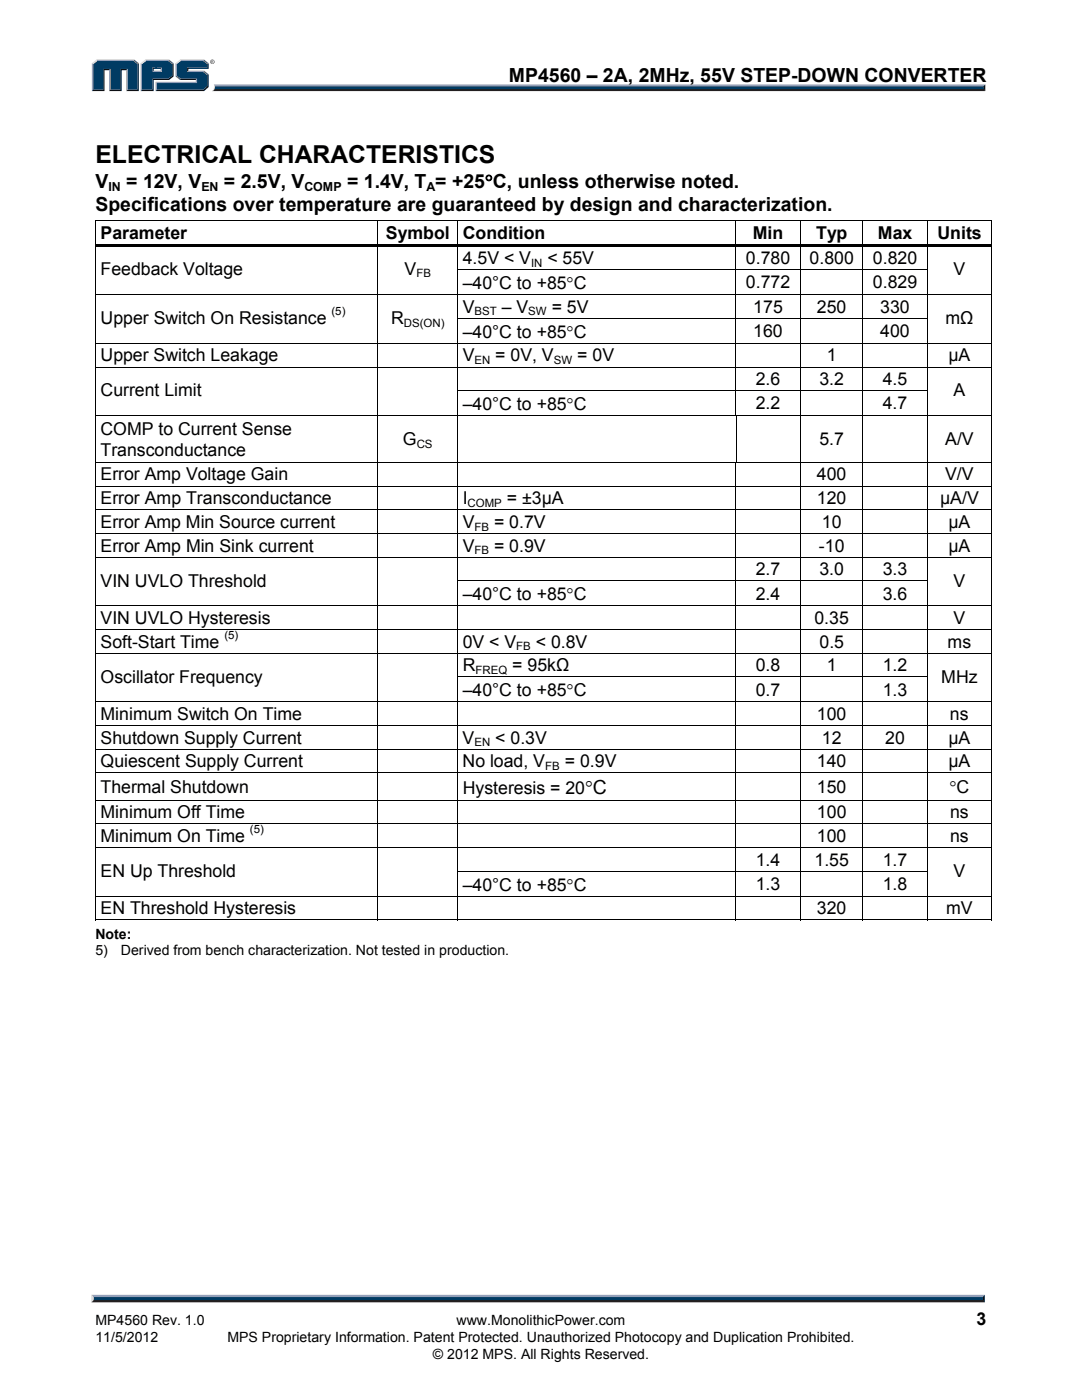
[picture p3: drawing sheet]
<svg xmlns="http://www.w3.org/2000/svg" width="216mm" height="279mm" viewBox="0 0 216 279" stroke-linecap="round" stroke-linejoin="round" font-family="sans-serif">
<path d="M18.7 259.2h177.4l.4 .7h-178.3z" fill="#231f20"/>
<path d="M18.3 258.4h178.2l-.4 .8h-177.4z" fill="#94a0b9"/>
<path d="M196.5 258.4v1.5l-.4-.4v-.6z" fill="#001339"/>
<path d="M18.7 258.9h177.4v.6h-177.4z" fill="#003b63"/>
<path d="M18.2 258.4l.5 .5v.5l-.5 .5z" fill="#dcddde"/>
<path d="M42.7 16.9h153.9l-.4 .6h-153.4z" fill="#94a0b9"/>
<path d="M42.8 17.5h153.4l.4 .7h-154.3l.4-.3z" fill="#231f20"/>
<path d="M196.2 17.3l.4-.4v1.3l-.4-.4z" fill="#001339"/>
<path d="M42.9 17.3h153.3v.5h-153.4z" fill="#003b63"/>
<path d="M42.7 16.9l.2 .5a.79 .79 0 0 1-.6 .8l.1-.1a1.24 1.24 0 0 0 .3-1.2z" fill="#dcddde"/>
<path d="M30.4 14.4l.3-.3h1.3l.3 .3z" fill="#94a0b9"/>
<g fill="#003b63">
<path d="M18.6 12.8l.8-.6h7.2l.8 .6v5.1h-2v-4.1h-1.4v4.1h-2v-4.1h-1.4v4.1h-2z"/>
<path d="M28.3 12.8l.8-.6h2.2v1.3h-.9v.9h1.9v-.9h-1.3v-1.3h2.6l.8 .6v2.3l-.8 .6h-3.2v2.2h-2.1z"/>
<path d="M31.3 16.6h8v-.9h-3.2l-.9-.6v-2.3l.9-.6h4.4l.9 .6v.7h-4.1v.9h3.2l.9 .6v2.2l-.9 .7h-9.2z"/>
</g>
<path d="M35.9 12h4.8" fill="none" stroke="#94a0b9" stroke-width=".27"/>
<path d="M35 12.6l.9-.7 .2 .3-.8 .6z" fill="#dcddde"/>
<path d="M35.1 12.6v2.7" fill="none" stroke="#94a0b9" stroke-width=".27"/>
<path d="M35 15.3l.3-.2 .8 .6-.2 .3z" fill="#547194"/>
<path d="M35.9 15.8h3.4" fill="none" stroke="#001339" stroke-width=".27"/>
<g fill="#94a0b9">
<path d="M31 16.3h8.1v-.3l.2-.3v.9h-8z"/>
<path d="M31 16.3l.3 .3v1.3l-.3 .3z"/>
</g>
<path d="M37.3 13.5h4.1v-.7l.2-.2v1.2h-4v.3l-.3 .3z" fill="#001339"/>
<path d="M37.3 14.2h3.4" fill="none" stroke="#94a0b9" stroke-width=".27"/>
<path d="M40.7 14.1l.9 .7-.2 .2-.9-.6z" fill="#547194"/>
<g fill="#001339">
<path d="M31 18.2l.3-.3h9.2l.9-.7v-2.2l.2-.2v2.6l-.9 .8z"/>
<path d="M30.4 15.7h3.2l.8-.6v-2.3l.2-.2v2.7l-.9 .7h-3v2.2h-2.6l.2-.3h2.1z"/>
</g>
<path d="M33.7 11.9l.9 .7-.2 .2-.8-.6z" fill="#547194"/>
<path d="M29 12h4.7" fill="none" stroke="#94a0b9" stroke-width=".27"/>
<path d="M28.1 12.6l.9-.7 .1 .3-.8 .6z" fill="#dcddde"/>
<path d="M28.2 12.6v5.6" fill="none" stroke="#94a0b9" stroke-width=".27"/>
<path d="M32 13.8l.3-.3v.9l-.3-.3z" fill="#94a0b9"/>
<g fill="#001339">
<path d="M30.4 13.5h1.9l-.3 .3h-1.3v.3l-.3 .3z"/>
<path d="M27.4 12.8l.3-.2v5.6h-2.5l.2-.3h2z"/>
</g>
<path d="M26.8 11.9l.9 .7-.3 .2-.8-.6z" fill="#547194"/>
<path d="M19.2 12h7.6" fill="none" stroke="#94a0b9" stroke-width=".27"/>
<path d="M18.3 12.6l.9-.7 .2 .3-.8 .6z" fill="#dcddde"/>
<path d="M18.5 12.6v5.6" fill="none" stroke="#94a0b9" stroke-width=".27"/>
<path d="M20.6 13.8h1.4l-.2 .2h-.9v4.2h-2.6l.3-.3h2z" fill="#001339"/>
<path d="M21.9 13.8v4.4" fill="none" stroke="#94a0b9" stroke-width=".27"/>
<path d="M24 13.8h1.4l-.2 .2h-.9v4.2h-2.5l.2-.3h2z" fill="#001339"/>
<path d="M25.3 13.8v4.4" fill="none" stroke="#94a0b9" stroke-width=".27"/>
<path d="M40.7 11.9l.9 .7-.2 .2-.9-.6z" fill="#547194"/>
<path d="M41.9 12.3a.45 .45 0 0 1 .9 0 .45 .45 0 0 1-.9 0zM42 12.3a.37 .37 0 0 0 .7 0 .37 .37 0 0 0-.7 0zM42.2 12.1l.3 .1 .1 .4-.3-.2-.1 .2zM42.3 12.2v.1h.1z" fill="#231f20"/>
<g fill="#000">
<path d="M19 43.9h.1v.4h-.1zM19 48.7h.1v.7h-.1zM19 53.7h.1v.5h-.1zM19 58.7h.1v.5h-.1zM19.1 48.7h56.2v.5h-56.2zM75.3 43.9h.2v.4h-.2zM75.3 49.2h.2v.2h-.2zM75.3 48.7h15.9v.5h-15.9zM75.3 53.7h.2v.5h-.2zM75.3 58.7h.2v.5h-.2zM91.2 43.9h.2v.4h-.2zM91.2 49.2h.2v.2h-.2z"/>
<path d="M91.2 48.7h55.5v.5h-55.5zM91.2 53.7h.2v.5h-.2zM91.2 58.7h.2v.5h-.2zM146.7 43.9h.2v.4h-.2zM146.7 49.2h.2v.2h-.2zM146.7 48.7h13v.5h-13zM146.7 53.7h.2v.5h-.2zM146.7 58.7h.2v.5h-.2zM159.7 43.9h.1v.4h-.1zM159.7 49.2h.1v.2h-.1zM159.7 48.7h12.4v.5h-12.4zM159.7 53.7h.1v.5h-.1z"/>
<path d="M159.7 58.7h.1v.5h-.1zM172.1 43.9h.2v.4h-.2zM172.1 49.2h.2v.2h-.2zM172.1 48.7h12.9v.5h-12.9zM172.1 53.7h.2v.5h-.2zM172.1 58.7h.2v.5h-.2zM185 43.9h.1v.4h-.1zM185 49.2h.1v.2h-.1zM185 48.7h12.8v.5h-12.8zM185 53.7h.1v.5h-.1zM185 58.7h.1v.5h-.1zM197.8 43.9h.2v.4h-.2z"/>
<path d="M197.8 43.9h.2v.2h-.2zM197.8 48.7h.2v.7h-.2zM197.8 53.7h.2v.5h-.2zM197.8 58.7h.2v.5h-.2zM19 63.5h.1v.4h-.1zM19 68.5h.1v.4h-.1zM19 73.2h.1v.4h-.1zM19 77.9h.1v.4h-.1zM75.3 63.5h.2v.4h-.2zM75.3 68.5h.2v.4h-.2zM75.3 73.2h.2v.4h-.2zM75.3 77.9h.2v.4h-.2z"/>
<path d="M91.2 63.5h.2v.4h-.2zM91.2 68.5h.2v.4h-.2zM91.2 73.2h.2v.4h-.2zM91.2 77.9h.2v.4h-.2zM146.7 63.5h.2v.4h-.2zM146.7 68.5h.2v.4h-.2zM146.7 73.2h.2v.4h-.2zM146.7 77.9h.2v.4h-.2zM159.7 63.5h.1v.4h-.1zM159.7 68.5h.1v.4h-.1zM159.7 73.2h.1v.4h-.1zM159.7 77.9h.1v.4h-.1z"/>
<path d="M172.1 63.5h.2v.4h-.2zM172.1 68.5h.2v.4h-.2zM172.1 73.2h.2v.4h-.2zM172.1 77.9h.2v.4h-.2zM185 63.5h.1v.4h-.1zM185 68.5h.1v.4h-.1zM185 73.2h.1v.4h-.1zM185 77.9h.1v.4h-.1zM197.8 63.5h.2v.4h-.2zM197.8 68.5h.2v.4h-.2zM197.8 73.2h.2v.4h-.2zM197.8 77.9h.2v.4h-.2z"/>
<path d="M19 82.9h.1v.7h-.1zM19 92.2h.1v.4h-.1zM19 96.9h.1v.4h-.1zM75.3 82.9h.2v.7h-.2zM75.3 92.2h.2v.4h-.2zM75.3 96.9h.2v.4h-.2zM91.2 82.9h.2v.7h-.2zM91.2 92.2h.2v.4h-.2zM91.2 96.9h.2v.4h-.2zM146.7 92.2h.2v.4h-.2zM146.7 96.9h.2v.4h-.2zM146.9 83.1h.1v.5h-.1z"/>
<path d="M159.7 82.9h.1v.7h-.1zM159.7 92.2h.1v.4h-.1zM159.7 96.9h.1v.4h-.1zM172.1 82.9h.2v.7h-.2zM172.1 92.2h.2v.4h-.2zM172.1 96.9h.2v.4h-.2zM185 82.9h.1v.7h-.1zM185 92.2h.1v.4h-.1zM185 96.9h.1v.4h-.1zM197.8 82.9h.2v.7h-.2zM197.8 92.2h.2v.4h-.2zM197.8 96.9h.2v.4h-.2z"/>
<path d="M19 101.7h.1v.4h-.1zM19 106.4h.1v.4h-.1zM19 111.1h.1v.4h-.1zM19 115.8h.1v.5h-.1zM75.3 101.7h.2v.4h-.2zM75.3 106.4h.2v.4h-.2zM75.3 111.1h.2v.4h-.2zM75.3 115.8h.2v.5h-.2zM91.2 101.7h.2v.4h-.2zM91.2 106.4h.2v.4h-.2zM91.2 111.1h.2v.4h-.2zM91.2 115.8h.2v.5h-.2z"/>
<path d="M146.7 101.7h.2v.4h-.2zM146.7 106.4h.2v.4h-.2zM146.7 111.1h.2v.4h-.2zM146.7 115.8h.2v.5h-.2zM159.7 101.7h.1v.4h-.1zM159.7 106.4h.1v.4h-.1zM159.7 111.1h.1v.4h-.1zM159.7 115.8h.1v.5h-.1zM172.1 101.7h.2v.4h-.2zM172.1 106.4h.2v.4h-.2zM172.1 111.1h.2v.4h-.2zM172.1 115.8h.2v.5h-.2z"/>
<path d="M185 101.7h.1v.4h-.1zM185 106.4h.1v.4h-.1zM185 111.1h.1v.4h-.1zM185 115.8h.1v.5h-.1zM197.8 101.7h.2v.4h-.2zM197.8 106.4h.2v.4h-.2zM197.8 111.1h.2v.4h-.2zM197.8 115.8h.2v.5h-.2zM19 120.8h.1v.5h-.1zM19 125.6h.1v.4h-.1zM19 130.3h.1v.4h-.1zM19 135h.1v.4h-.1z"/>
<path d="M75.3 120.8h.2v.5h-.2zM75.3 125.6h.2v.4h-.2zM75.3 130.3h.2v.4h-.2zM75.3 135h.2v.4h-.2zM91.2 120.8h.2v.5h-.2zM91.2 125.6h.2v.4h-.2zM91.2 130.3h.2v.4h-.2zM91.2 135h.2v.4h-.2zM146.7 120.8h.2v.5h-.2zM146.7 125.6h.2v.4h-.2zM146.7 130.3h.2v.4h-.2zM146.7 135h.2v.4h-.2z"/>
<path d="M159.7 120.8h.1v.5h-.1zM159.7 125.6h.1v.4h-.1zM159.7 130.3h.1v.4h-.1zM159.7 135h.1v.4h-.1zM172.1 120.8h.2v.5h-.2zM172.1 125.6h.2v.4h-.2zM172.1 130.3h.2v.4h-.2zM172.1 135h.2v.4h-.2zM185 120.8h.1v.5h-.1zM185 125.6h.1v.4h-.1zM185 130.3h.1v.4h-.1zM185 135h.1v.4h-.1z"/>
<path d="M197.8 120.8h.2v.5h-.2zM197.8 125.6h.2v.4h-.2zM197.8 130.3h.2v.4h-.2zM197.8 135h.2v.4h-.2zM19 140h.1v.4h-.1zM19 144.7h.1v.5h-.1zM19 149.5h.1v.4h-.1zM19 154.2h.1v.4h-.1zM75.3 140h.2v.4h-.2zM75.3 144.7h.2v.5h-.2zM75.3 149.5h.2v.4h-.2zM75.3 154.2h.2v.4h-.2z"/>
<path d="M91.2 140h.2v.4h-.2zM91.2 144.7h.2v.5h-.2zM91.2 149.5h.2v.4h-.2zM91.2 154.2h.2v.4h-.2zM146.7 140h.2v.4h-.2zM146.7 144.7h.2v.5h-.2zM146.7 149.5h.2v.4h-.2zM146.7 154.2h.2v.4h-.2zM159.7 140h.1v.4h-.1zM159.7 144.7h.1v.5h-.1zM159.7 149.5h.1v.4h-.1zM159.7 154.2h.1v.4h-.1z"/>
<path d="M172.1 140h.2v.4h-.2zM172.1 144.7h.2v.5h-.2zM172.1 149.5h.2v.4h-.2zM172.1 154.2h.2v.4h-.2zM185 140h.1v.4h-.1zM185 144.7h.1v.5h-.1zM185 149.5h.1v.4h-.1zM185 154.2h.1v.4h-.1zM197.8 140h.2v.4h-.2zM197.8 144.7h.2v.5h-.2zM197.8 149.5h.2v.4h-.2zM197.8 154.2h.2v.4h-.2z"/>
<path d="M19 159.6h.1v.4h-.1zM19 164.3h.1v.5h-.1zM19 169.1h.1v.4h-.1zM19 173.8h.1v.4h-.1zM19 178.8h.1v.4h-.1zM75.3 159.6h.2v.4h-.2zM75.3 164.3h.2v.5h-.2zM75.3 169.1h.2v.4h-.2zM75.3 173.8h.2v.4h-.2zM75.3 178.8h.2v.4h-.2zM91.2 159.6h.2v.4h-.2zM91.2 164.3h.2v.5h-.2z"/>
<path d="M91.2 169.1h.2v.4h-.2zM91.2 173.8h.2v.4h-.2zM91.2 178.8h.2v.4h-.2zM146.7 159.6h.2v.4h-.2zM146.7 164.3h.2v.5h-.2zM146.7 169.1h.2v.4h-.2zM146.7 173.8h.2v.4h-.2zM146.7 178.8h.2v.4h-.2zM159.7 159.6h.1v.4h-.1zM159.7 164.3h.1v.5h-.1zM159.7 169.1h.1v.4h-.1zM159.7 173.8h.1v.4h-.1z"/>
<path d="M159.7 178.8h.1v.4h-.1zM172.1 159.6h.2v.4h-.2zM172.1 164.3h.2v.5h-.2zM172.1 169.1h.2v.4h-.2zM172.1 173.8h.2v.4h-.2zM172.1 178.8h.2v.4h-.2zM185 159.6h.1v.4h-.1zM185 164.3h.1v.5h-.1zM185 169.1h.1v.4h-.1zM185 173.8h.1v.4h-.1zM185 178.8h.1v.4h-.1zM197.8 159.6h.2v.4h-.2z"/>
<path d="M197.8 164.3h.2v.5h-.2zM197.8 169.1h.2v.4h-.2zM197.8 173.8h.2v.4h-.2zM197.8 178.8h.2v.4h-.2zM197.8 183.5h.2v.2h-.2z"/>
</g>
<g fill="none" stroke="#000" stroke-width=".2">
<path d="M19 44h56.3M19 44.3v4.4M19 49.4v4.3M19 54.2v4.5M19 59.2v4.3M19.1 58.8h56.2M75.4 44.3v4.4M75.4 49.4v4.3M75.4 54.2v4.5M75.4 59.2v4.3M75.5 44h15.7M75.5 58.8h15.7"/>
<path d="M91.3 44.3v4.4M91.3 49.4v4.3M91.3 54.2v4.5M91.3 59.2v4.3M91.4 44h55.3M91.4 53.8h55.3M91.4 58.8h55.3M146.8 44.3v4.4M146.8 49.4v4.3M146.8 54.2v4.5M146.8 59.2v4.3M146.9 44h12.8"/>
<path d="M146.9 53.8h12.8M146.9 58.8h12.8M159.7 44.3v4.4M159.7 49.4v4.3M159.7 54.2v4.5M159.7 59.2v4.3M159.8 44h12.3M159.8 53.8h12.3M159.8 58.8h12.3M172.2 44.3v4.4M172.2 49.4v4.3M172.2 54.2v4.5"/>
<path d="M172.2 59.2v4.3M172.3 44h12.7M172.3 53.8h12.7M172.3 58.8h12.7M185 44.3v4.4M185 49.4v4.3M185 54.2v4.5M185 59.2v4.3M185.1 44h12.7M185.1 58.8h12.7M197.9 44.3v4.4M197.9 49.4v4.3"/>
<path d="M197.9 54.2v4.5M197.9 59.2v4.3M19 63.9v4.6M19 68.9v4.3M19 73.6v4.3M19 78.3v4.6M19.1 68.5h56.2M19.1 73.3h56.2M75.4 63.9v4.6M75.4 68.9v4.3M75.4 73.6v4.3M75.4 78.3v4.6"/>
<path d="M75.5 68.5h15.7M75.5 73.3h15.7M91.3 63.9v4.6M91.3 68.9v4.3M91.3 73.6v4.3M91.3 78.3v4.6M91.4 63.5h55.3M91.4 68.5h55.3M91.4 73.3h55.3M91.4 78h55.3M146.8 63.9v4.6M146.8 68.9v4.3"/>
<path d="M146.8 73.6v4.3M146.8 78.3v4.6M146.9 63.5h12.8M146.9 68.5h12.8M146.9 73.3h12.8M146.9 78h12.8M159.7 63.9v4.6M159.7 68.9v4.3M159.7 73.6v4.3M159.7 78.3v4.6M159.8 63.5h12.3M159.8 68.5h12.3"/>
<path d="M159.8 73.3h12.3M159.8 78h12.3M172.2 63.9v4.6M172.2 68.9v4.3M172.2 73.6v4.3M172.2 78.3v4.6M172.3 63.5h12.7M172.3 68.5h12.7M172.3 73.3h12.7M172.3 78h12.7M185 63.9v4.6M185 68.9v4.3"/>
<path d="M185 73.6v4.3M185 78.3v4.6M185.1 68.5h12.7M185.1 73.3h12.7M197.9 63.9v4.6M197.9 68.9v4.3M197.9 73.6v4.3M197.9 78.3v4.6M19 83.6v8.6M19 92.6v4.3M19 97.3v4.4M19.1 83h56.2"/>
<path d="M19.1 92.3h56.2M19.1 97h56.2M75.4 83.6v8.6M75.4 92.6v4.3M75.4 97.3v4.4M75.5 83h15.7M75.5 92.3h15.7M75.5 97h15.7M91.3 83.6v8.6M91.3 92.6v4.3M91.3 97.3v4.4M91.4 83h68.3"/>
<path d="M91.4 92.3h55.3M91.4 97h55.3M146.8 92.6v4.3M146.8 97.3v4.4M146.9 92.3h12.8M146.9 97h12.8M146.9 83.6v8.6M159.7 83.6v8.6M159.7 92.6v4.3M159.7 97.3v4.4M159.8 83h12.3M159.8 92.3h12.3"/>
<path d="M159.8 97h12.3M172.2 83.6v8.6M172.2 92.6v4.3M172.2 97.3v4.4M172.3 83h12.7M172.3 92.3h12.7M172.3 97h12.7M185 83.6v8.6M185 92.6v4.3M185 97.3v4.4M185.1 83h12.7M185.1 92.3h12.7"/>
<path d="M185.1 97h12.7M197.9 83.6v8.6M197.9 92.6v4.3M197.9 97.3v4.4M19 102.1v4.3M19 106.8v4.3M19 111.5v4.3M19 116.3v4.5M19.1 101.7h56.2M19.1 106.5h56.2M19.1 111.2h56.2M75.4 102.1v4.3"/>
<path d="M75.4 106.8v4.3M75.4 111.5v4.3M75.4 116.3v4.5M75.5 101.7h15.7M75.5 106.5h15.7M75.5 111.2h15.7M91.3 102.1v4.3M91.3 106.8v4.3M91.3 111.5v4.3M91.3 116.3v4.5M91.4 101.7h55.3M91.4 106.5h55.3"/>
<path d="M91.4 111.2h55.3M91.4 115.9h55.3M146.8 102.1v4.3M146.8 106.8v4.3M146.8 111.5v4.3M146.8 116.3v4.5M146.9 101.7h12.8M146.9 106.5h12.8M146.9 111.2h12.8M146.9 115.9h12.8M159.7 102.1v4.3M159.7 106.8v4.3"/>
<path d="M159.7 111.5v4.3M159.7 116.3v4.5M159.8 101.7h12.3M159.8 106.5h12.3M159.8 111.2h12.3M159.8 115.9h12.3M172.2 102.1v4.3M172.2 106.8v4.3M172.2 111.5v4.3M172.2 116.3v4.5M172.3 101.7h12.7M172.3 106.5h12.7"/>
<path d="M172.3 111.2h12.7M172.3 115.9h12.7M185 102.1v4.3M185 106.8v4.3M185 111.5v4.3M185 116.3v4.5M185.1 101.7h12.7M185.1 106.5h12.7M185.1 111.2h12.7M197.9 102.1v4.3M197.9 106.8v4.3M197.9 111.5v4.3"/>
<path d="M197.9 116.3v4.5M19 121.3v4.3M19 126v4.3M19 130.7v4.3M19 135.4v4.6M19.1 120.9h56.2M19.1 125.6h56.2M19.1 130.4h56.2M75.4 121.3v4.3M75.4 126v4.3M75.4 130.7v4.3M75.4 135.4v4.6"/>
<path d="M75.5 120.9h15.7M75.5 125.6h15.7M75.5 130.4h15.7M91.3 121.3v4.3M91.3 126v4.3M91.3 130.7v4.3M91.3 135.4v4.6M91.4 120.9h55.3M91.4 125.6h55.3M91.4 130.4h55.3M91.4 135.1h55.3M146.8 121.3v4.3"/>
<path d="M146.8 126v4.3M146.8 130.7v4.3M146.8 135.4v4.6M146.9 120.9h12.8M146.9 125.6h12.8M146.9 130.4h12.8M146.9 135.1h12.8M159.7 121.3v4.3M159.7 126v4.3M159.7 130.7v4.3M159.7 135.4v4.6M159.8 120.9h12.3"/>
<path d="M159.8 125.6h12.3M159.8 130.4h12.3M159.8 135.1h12.3M172.2 121.3v4.3M172.2 126v4.3M172.2 130.7v4.3M172.2 135.4v4.6M172.3 120.9h12.7M172.3 125.6h12.7M172.3 130.4h12.7M172.3 135.1h12.7M185 121.3v4.3"/>
<path d="M185 126v4.3M185 130.7v4.3M185 135.4v4.6M185.1 120.9h12.7M185.1 125.6h12.7M185.1 130.4h12.7M197.9 121.3v4.3M197.9 126v4.3M197.9 130.7v4.3M197.9 135.4v4.6M19 140.4v4.3M19 145.2v4.3"/>
<path d="M19 149.9v4.3M19 154.6v5M19.1 140.1h56.2M19.1 144.8h56.2M19.1 149.5h56.2M19.1 154.3h56.2M19.1 159.7h56.2M75.4 140.4v4.3M75.4 145.2v4.3M75.4 149.9v4.3M75.4 154.6v5M75.5 140.1h15.7"/>
<path d="M75.5 144.8h15.7M75.5 149.5h15.7M75.5 154.3h15.7M75.5 159.7h15.7M91.3 140.4v4.3M91.3 145.2v4.3M91.3 149.9v4.3M91.3 154.6v5M91.4 140.1h55.3M91.4 144.8h55.3M91.4 149.5h55.3M91.4 154.3h55.3"/>
<path d="M91.4 159.7h55.3M146.8 140.4v4.3M146.8 145.2v4.3M146.8 149.9v4.3M146.8 154.6v5M146.9 140.1h12.8M146.9 144.8h12.8M146.9 149.5h12.8M146.9 154.3h12.8M146.9 159.7h12.8M159.7 140.4v4.3M159.7 145.2v4.3"/>
<path d="M159.7 149.9v4.3M159.7 154.6v5M159.8 140.1h12.3M159.8 144.8h12.3M159.8 149.5h12.3M159.8 154.3h12.3M159.8 159.7h12.3M172.2 140.4v4.3M172.2 145.2v4.3M172.2 149.9v4.3M172.2 154.6v5M172.3 140.1h12.7"/>
<path d="M172.3 144.8h12.7M172.3 149.5h12.7M172.3 154.3h12.7M172.3 159.7h12.7M185 140.4v4.3M185 145.2v4.3M185 149.9v4.3M185 154.6v5M185.1 140.1h12.7M185.1 144.8h12.7M185.1 149.5h12.7M185.1 154.3h12.7"/>
<path d="M185.1 159.7h12.7M197.9 140.4v4.3M197.9 145.2v4.3M197.9 149.9v4.3M197.9 154.6v5M19 160v4.3M19 164.8v4.3M19 169.5v4.3M19 174.2v4.6M19 179.2v4.5M19.1 164.4h56.2M19.1 169.1h56.2"/>
<path d="M19.1 178.9h56.2M75.4 160v4.3M75.4 164.8v4.3M75.4 169.5v4.3M75.4 174.2v4.6M75.4 179.2v4.5M75.5 164.4h15.7M75.5 169.1h15.7M75.5 178.9h15.7M91.3 160v4.3M91.3 164.8v4.3M91.3 169.5v4.3"/>
<path d="M91.3 174.2v4.6M91.3 179.2v4.5M91.4 164.4h55.3M91.4 169.1h55.3M91.4 173.9h55.3M91.4 178.9h55.3M146.8 160v4.3M146.8 164.8v4.3M146.8 169.5v4.3M146.8 174.2v4.6M146.8 179.2v4.5M146.9 164.4h12.8"/>
<path d="M146.9 169.1h12.8M146.9 173.9h12.8M146.9 178.9h12.8M159.7 160v4.3M159.7 164.8v4.3M159.7 169.5v4.3M159.7 174.2v4.6M159.7 179.2v4.5M159.8 164.4h12.3M159.8 169.1h12.3M159.8 173.9h12.3M159.8 178.9h12.3"/>
<path d="M172.2 160v4.3M172.2 164.8v4.3M172.2 169.5v4.3M172.2 174.2v4.6M172.2 179.2v4.5M172.3 164.4h12.7M172.3 169.1h12.7M172.3 173.9h12.7M172.3 178.9h12.7M185 160v4.3M185 164.8v4.3M185 169.5v4.3"/>
<path d="M185 174.2v4.6M185 179.2v4.5M185.1 164.4h12.7M185.1 169.1h12.7M185.1 178.9h12.7M197.9 160v4.3M197.9 164.8v4.3M197.9 169.5v4.3M197.9 174.2v4.6M197.9 179.2v4.5M19 183.6h56.3M75.5 183.6h15.7"/>
<path d="M91.4 183.6h55.3M146.9 183.6h12.8M159.8 183.6h12.3M172.3 183.6h12.7M185.1 183.6h12.7"/>
</g>
<text font-size="4.9" x="19" y="32.6">ELECTRICAL CHARACTERISTICS</text>
<g font-size="3.9">
<text x="101.6" y="16.3">MP4560 – 2A, 2MHz, 55V STEP-DOWN CONVERTER</text>
<text x="19" y="37.5">V</text>
<text x="25.2" y="37.5">= 12V, V</text>
<text x="44.7" y="37.5">= 2.5V, V</text>
<text x="69.3" y="37.5">= 1.4V, T = +25°C, unless otherwise noted.</text>
<text x="19.1" y="42">Specifications over temperature are guaranteed by design and characterization.</text>
</g>
<g font-size="3.5">
<text x="20.1" y="47.6">Parameter</text>
<text x="77" y="47.6">Symbol</text>
<text x="92.3" y="47.6">Condition</text>
<text x="150.2" y="47.6">Min</text>
<text x="162.9" y="47.6">Typ</text>
<text x="175.2" y="47.6">Max</text>
<text x="187.1" y="47.6">Units</text>
<text x="92.3" y="52.7">4.5V &lt; V</text>
<text x="109.2" y="52.7">&lt; 55V</text>
<text x="148.8" y="52.7">0.780</text>
<text x="161.5" y="52.7">0.800</text>
<text x="174.2" y="52.7">0.820</text>
<text x="20.1" y="54.8">Feedback Voltage</text>
<text x="80.7" y="54.8">V</text>
<text x="92.3" y="57.7">–40°C to +85°C</text>
<text x="148.8" y="57.6">0.772</text>
<text x="174.2" y="57.6">0.829</text>
<text x="190.3" y="54.8">V</text>
<text x="20.1" y="64.7">Upper Switch On Resistance</text>
<text x="78" y="64.7">R</text>
<text x="92.3" y="62.4">V</text>
<text x="100.1" y="62.4">– V</text>
<text x="110.1" y="62.4">= 5V</text>
<text x="150.3" y="62.4">175</text>
<text x="163" y="62.4">250</text>
<text x="175.6" y="62.4">330</text>
<text x="188.7" y="64.7">mΩ</text>
<text x="92.3" y="67.4">–40°C to +85°C</text>
<text x="150.3" y="67.3">160</text>
<text x="175.6" y="67.3">400</text>
<text x="20.1" y="72.1">Upper Switch Leakage</text>
<text x="92.3" y="72.1">V</text>
<text x="98.8" y="72.1">= 0V, V</text>
<text x="115.2" y="72.1">= 0V</text>
<text x="150.8" y="76.9">2.6</text>
<text x="163.5" y="76.9">3.2</text>
<text x="165" y="72.1">1</text>
<text x="176.2" y="76.9">4.5</text>
<text x="189.3" y="72.1">μA</text>
<text x="20.1" y="79.1">Current Limit</text>
<text x="92.3" y="81.9">–40°C to +85°C</text>
<text x="150.8" y="81.7">2.2</text>
<text x="176.2" y="81.7">4.7</text>
<text x="190.3" y="79.1">A</text>
<text x="20.1" y="86.8">COMP to Current Sense</text>
<text x="80.4" y="88.9">G</text>
<text x="163.5" y="88.9">5.7</text>
<text x="188.6" y="88.9">A/V</text>
<text x="20.1" y="90.9">Transconductance</text>
<text x="20.1" y="95.9">Error Amp Voltage Gain</text>
<text x="163" y="95.9">400</text>
<text x="188.6" y="95.9">V/V</text>
<text x="20.1" y="100.6">Error Amp Transconductance</text>
<text x="92.3" y="100.6">I</text>
<text x="101.2" y="100.6">= ±3µA</text>
<text x="163" y="100.6">120</text>
<text x="187.6" y="100.6">µA/V</text>
<text x="20.1" y="105.3">Error Amp Min Source current</text>
<text x="92.3" y="105.3">V</text>
<text x="98.6" y="105.3">= 0.7V</text>
<text x="164" y="105.3">10</text>
<text x="189.2" y="105.3">µA</text>
<text x="20.1" y="110.1">Error Amp Min Sink current</text>
<text x="92.3" y="110.1">V</text>
<text x="98.6" y="110.1">= 0.9V</text>
<text x="163.4" y="110.1">-10</text>
<text x="189.2" y="110.1">µA</text>
<text x="20.1" y="117.1">VIN UVLO Threshold</text>
<text x="92.3" y="119.8">–40°C to +85°C</text>
<text x="150.8" y="119.7">2.4</text>
<text x="150.8" y="114.8">2.7</text>
<text x="163.5" y="114.8">3.0</text>
<text x="176.2" y="119.7">3.6</text>
<text x="176.2" y="114.8">3.3</text>
<text x="190.3" y="117.1">V</text>
<text x="20.1" y="124.5">VIN UVLO Hysteresis</text>
<text x="162.5" y="124.5">0.35</text>
<text x="190.3" y="124.5">V</text>
<text x="20.1" y="129.2">Soft-Start Time</text>
<text x="92.3" y="129.2">0V &lt; V</text>
<text x="106.9" y="129.2">&lt; 0.8V</text>
<text x="163.5" y="129.2">0.5</text>
<text x="189.1" y="129.2">ms</text>
<text x="20.1" y="136.2">Oscillator Frequency</text>
<text x="92.3" y="134">R</text>
<text x="102.2" y="134">= 95kΩ</text>
<text x="150.8" y="134">0.8</text>
<text x="165" y="134">1</text>
<text x="176.2" y="134">1.2</text>
<text x="187.8" y="136.2">MHz</text>
<text x="20.1" y="143.7">Minimum Switch On Time</text>
<text x="92.3" y="139">–40°C to +85°C</text>
<text x="150.8" y="138.8">0.7</text>
<text x="163" y="143.7">100</text>
<text x="176.2" y="138.8">1.3</text>
<text x="189.6" y="143.7">ns</text>
<text x="20.1" y="148.4">Shutdown Supply Current</text>
<text x="92.3" y="148.4">V</text>
<text x="98.8" y="148.4">&lt; 0.3V</text>
<text x="164" y="148.4">12</text>
<text x="176.6" y="148.4">20</text>
<text x="189.2" y="148.4">µA</text>
<text x="20.1" y="153.1">Quiescent Supply Current</text>
<text x="92.3" y="153.1">No load, V</text>
<text x="112.7" y="153.1">= 0.9V</text>
<text x="163" y="153.1">140</text>
<text x="189.3" y="153.1">µA</text>
<text x="20.1" y="158.2">Thermal Shutdown</text>
<text x="92.3" y="158.5">Hysteresis = 20°C</text>
<text x="163" y="158.2">150</text>
<text x="189.5" y="158.3">°C</text>
<text x="20.1" y="163.3">Minimum Off Time</text>
<text x="163" y="163.3">100</text>
<text x="189.6" y="163.3">ns</text>
<text x="20.1" y="168">Minimum On Time</text>
<text x="150.8" y="172.7">1.4</text>
<text x="162.5" y="172.7">1.55</text>
<text x="163" y="168">100</text>
<text x="176.2" y="172.7">1.7</text>
<text x="189.6" y="168">ns</text>
<text x="20.1" y="175">EN Up Threshold</text>
<text x="92.3" y="177.7">–40°C to +85°C</text>
<text x="150.8" y="177.6">1.3</text>
<text x="176.2" y="177.6">1.8</text>
<text x="190.3" y="175">V</text>
<text x="20.1" y="182.5">EN Threshold Hysteresis</text>
<text x="163" y="182.5">320</text>
<text x="188.8" y="182.5">mV</text>
<text x="194.9" y="264.5">3</text>
</g>
<g font-size="2.8">
<text x="19" y="187.3">Note:</text>
<text x="19" y="190.6">5)</text>
<text x="24.1" y="190.6">Derived from bench characterization. Not tested in production.</text>
<text x="19" y="267.9">11/5/2012</text>
<text x="19" y="264.5">MP4560 Rev. 1.0</text>
<text x="45.4" y="267.9">MPS Proprietary Information. Patent Protected. Unauthorized Photocopy and Duplication Prohibited.</text>
<text x="91.1" y="264.5">www.MonolithicPower.com</text>
<text x="86.4" y="271.1">© 2012 MPS. All Rights Reserved.</text>
</g>
<g font-size="2.5">
<text x="21.6" y="38.1">IN</text>
<text x="40.2" y="38.1">EN</text>
<text x="60.7" y="38.1">COMP</text>
<text x="85.1" y="38.1">A</text>
</g>
<g font-size="2.3">
<text x="106" y="53.2">IN</text>
<text x="83.1" y="55.3">FB</text>
<text x="66.1" y="62.9">(5)</text>
<text x="80.6" y="65.2">DS(ON)</text>
<text x="94.7" y="62.9">BST</text>
<text x="105.4" y="62.9">SW</text>
<text x="94.7" y="72.7">EN</text>
<text x="110.5" y="72.7">SW</text>
<text x="83.1" y="89.4">CS</text>
<text x="93.3" y="101.1">COMP</text>
<text x="94.7" y="105.9">FB</text>
<text x="94.7" y="110.6">FB</text>
<text x="44.8" y="127.5">(5)</text>
<text x="103" y="129.8">FB</text>
<text x="94.9" y="134.5">FREQ</text>
<text x="94.7" y="148.9">EN</text>
<text x="108.8" y="153.7">FB</text>
<text x="49.9" y="166.3">(5)</text>
</g>
</svg>
